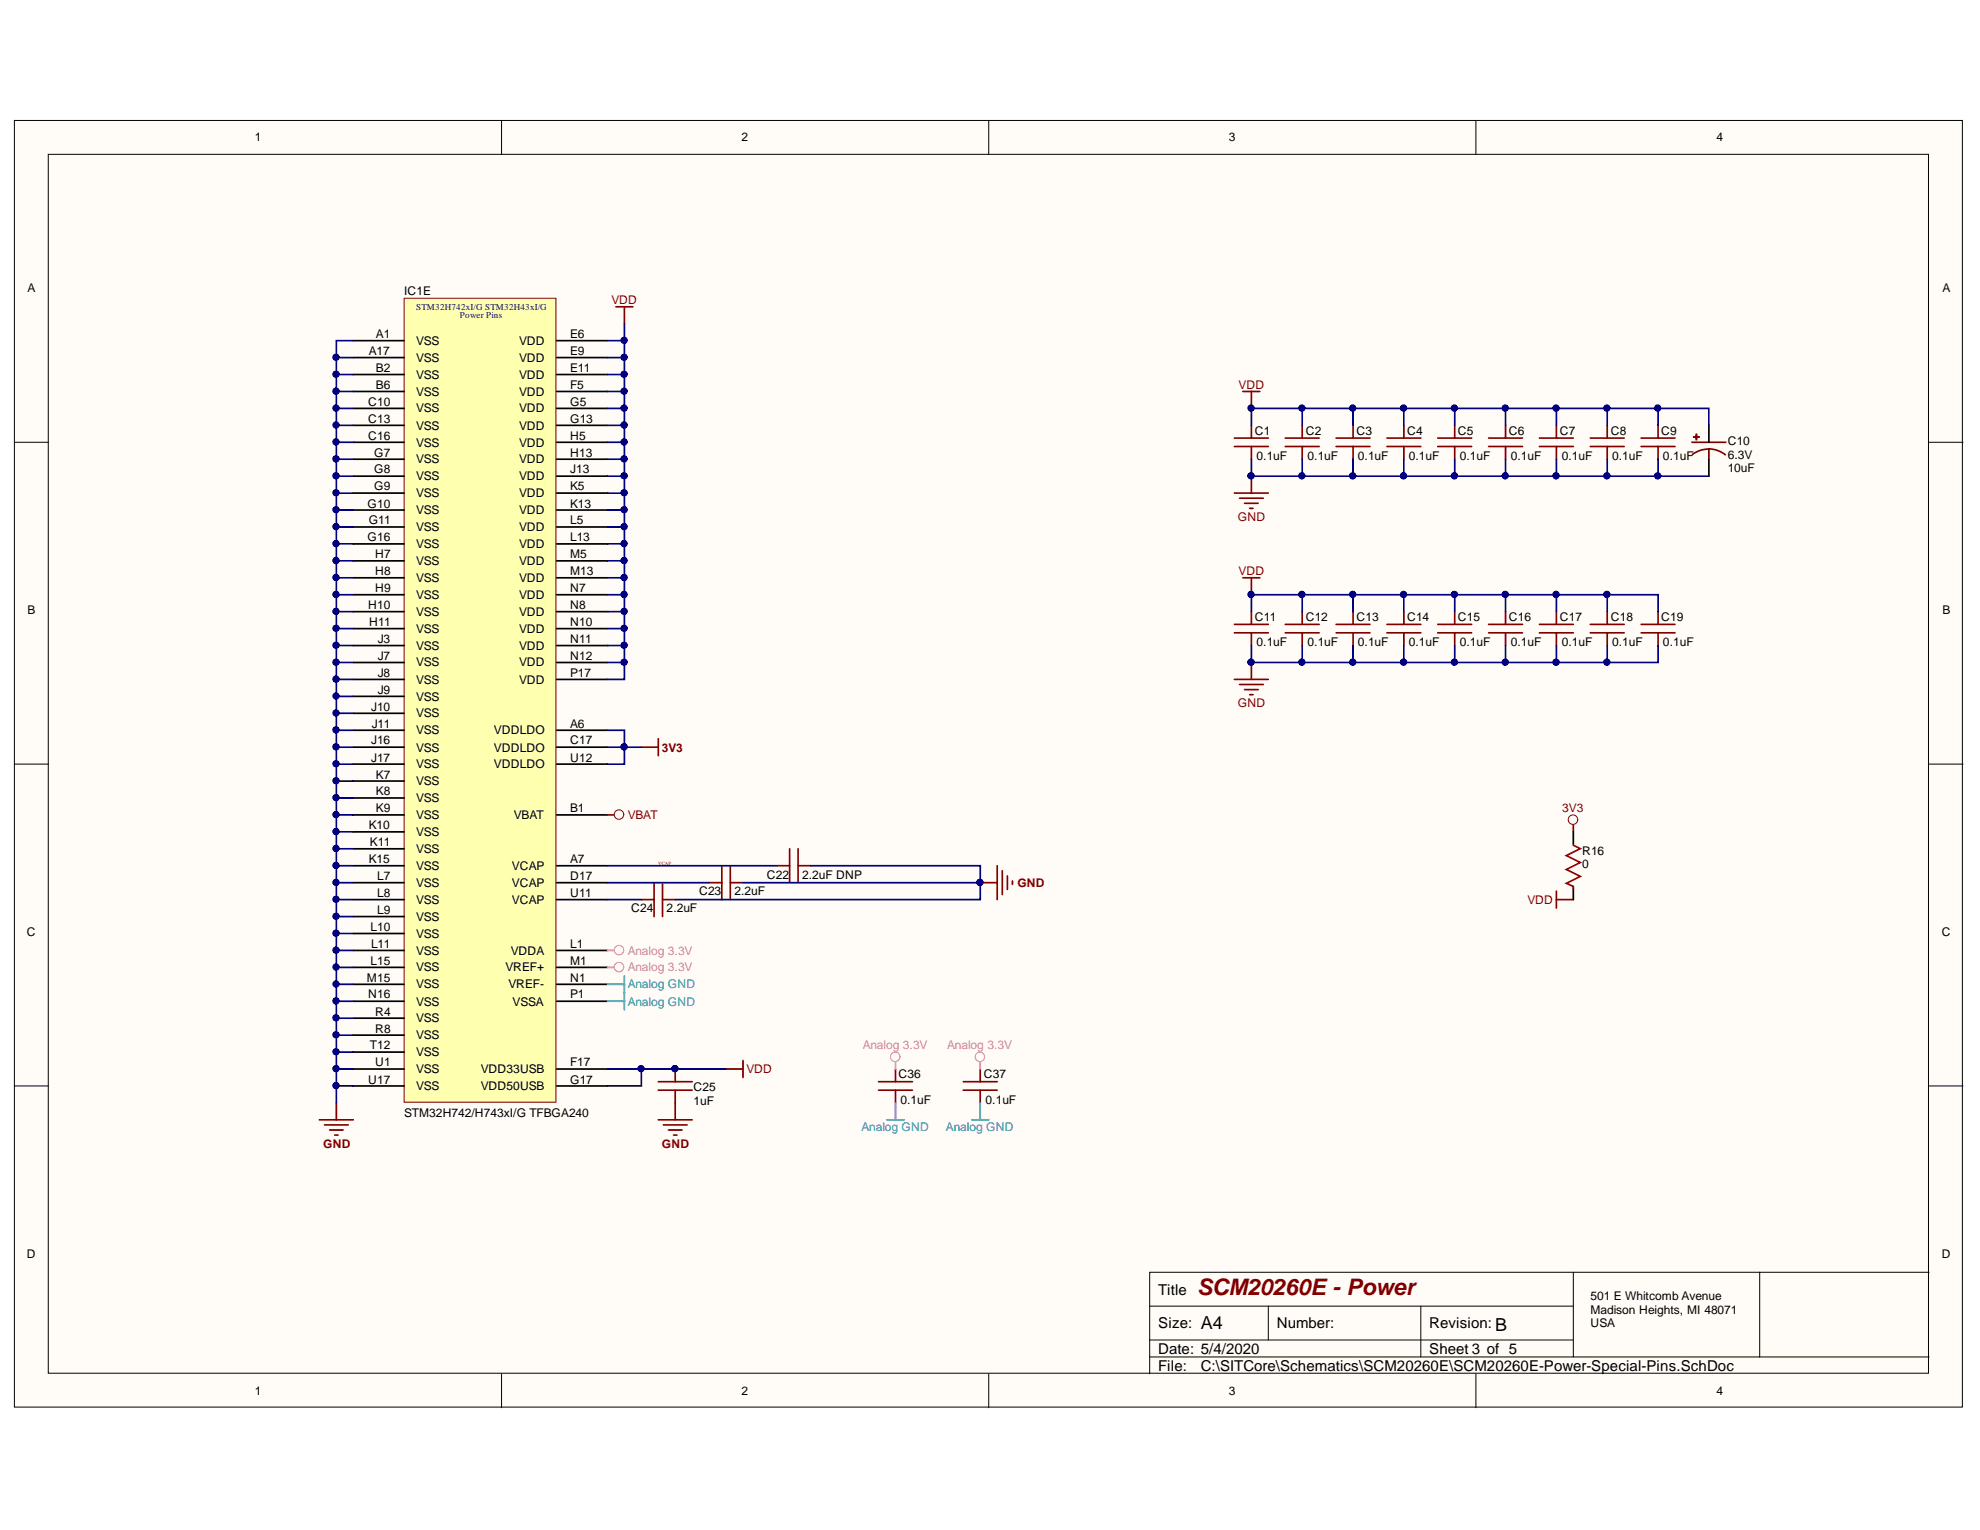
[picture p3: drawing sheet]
<svg xmlns="http://www.w3.org/2000/svg" width="279mm" height="216mm" viewBox="0 0 279 216" stroke-linecap="round" stroke-linejoin="round" font-family="sans-serif">
<g fill="#fffcf8" stroke="#000" stroke-width=".14">
<path d="M2 17h274.9v181.6h-274.9z"/>
<path d="M6.8 21.8h265.3v172h-265.3z"/>
</g>
<g fill="none" stroke="#000" stroke-width=".14">
<path d="M70.8 17v4.8M139.5 17v4.8M208.3 17v4.8M2 62.4h4.8M272.2 62.4h4.8M2 107.8h4.8M272.2 107.8h4.8M2 153.2h4.8M272.2 153.2h4.8M222 179.5v12M248.3 179.5h-86.1v14.4M272.2 179.5h-23.9v12"/>
<path d="M70.8 193.9v4.8M139.5 193.9v4.8M162.2 184.3h59.8M162.2 191.5h110M162.2 189.1h59.8M179 184.3v4.8M200.5 184.3v7.2M208.3 193.9v4.8"/>
</g>
<path d="M57 42.1h21.5v113.4h-21.5z" fill="#ffffb0" stroke="#800000" stroke-width=".14"/>
<g fill="none" stroke="#000" stroke-width=".24">
<path d="M49.9 48.1h7.1M49.9 50.5h7.1M49.9 52.9h7.1M49.9 55.2h7.1M49.9 57.6h7.1M78.5 48.1h7.2M78.5 50.5h7.2M78.5 52.9h7.2M78.5 55.2h7.2M78.5 57.6h7.2M49.9 60h7.1M49.9 62.4h7.1"/>
<path d="M49.9 64.8h7.1M49.9 67.2h7.1M49.9 69.6h7.1M49.9 72h7.1M49.9 74.4h7.1M49.9 76.8h7.1M49.9 79.1h7.1M78.5 60h7.2M78.5 62.4h7.2M78.5 64.8h7.2M78.5 67.2h7.2M78.5 69.6h7.2"/>
<path d="M78.5 72h7.2M78.5 74.4h7.2M78.5 76.8h7.2M78.5 79.1h7.2M241.1 60v2.4M241.1 64.8v2.4M49.9 81.5h7.1M49.9 83.9h7.1M49.9 86.3h7.1M49.9 88.7h7.1M49.9 91.1h7.1M49.9 93.5h7.1"/>
<path d="M49.9 95.9h7.1M49.9 98.3h7.1M78.5 81.5h7.2M78.5 83.9h7.2M78.5 86.3h7.2M78.5 88.7h7.2M78.5 91.1h7.2M78.5 93.5h7.2M78.5 95.9h7.2M49.9 103h7.1M49.9 115h7.1M49.9 105.4h7.1"/>
<path d="M49.9 100.7h7.1M49.9 107.8h7.1M49.9 110.2h7.1M49.9 112.6h7.1M49.9 117.4h7.1M49.9 119.8h7.1M78.5 103h7.2M78.5 115h7.2M78.5 105.4h7.2M78.5 107.8h7.2M222 117.4v1.8M49.9 122.2h7.1"/>
<path d="M49.9 124.6h7.1M49.9 134.1h7.1M49.9 126.9h7.1M49.9 129.3h7.1M49.9 131.7h7.1M49.9 136.5h7.1M49.9 138.9h7.1M78.5 122.2h7.2M78.5 124.6h7.2M78.5 134.1h7.2M78.5 126.9h7.2M78.5 136.5h7.2"/>
<path d="M78.5 138.9h7.2M222 125.2v1.7M49.9 150.8h7.1M49.9 153.2h7.1M49.9 141.3h7.1M49.9 143.7h7.1M49.9 146.1h7.1M49.9 148.5h7.1M78.5 150.8h7.2M78.5 153.2h7.2M78.5 141.3h7.2"/>
</g>
<g fill="none" stroke="#800000" stroke-width=".14">
<circle cx="87.3" cy="114.9" r=".67"/>
<circle cx="222" cy="115.7" r=".67"/>
</g>
<g fill="none" stroke="#800000" stroke-width=".24">
<path d="M86.9 43.3h2.4M88.1 43.3v2.4M175.4 55.2h2.4M176.6 55.2v2.4M174.2 69.6h4.8M174.2 63h4.8M174.2 61.8h4.8M174.9 70.3h3.4M175.6 71h1.9M176.3 71.7h.5M176.6 60v1.8M176.6 63v1.8"/>
<path d="M176.6 67.2v2.4M181.4 63h4.7M181.4 61.8h4.7M183.8 60v1.8M183.8 63v1.8M188.5 63h4.8M188.5 61.8h4.8M190.9 60v1.8M190.9 63v1.8M195.7 63h4.8M195.7 61.8h4.8M198.1 60v1.8"/>
<path d="M198.1 63v1.8M202.9 63h4.8M202.9 61.8h4.8M205.3 60v1.8M205.3 63v1.8M210.1 63h4.7M210.1 61.8h4.7M212.4 60v1.8M212.4 63v1.8M217.2 63h4.8M217.2 61.8h4.8M219.6 60v1.8"/>
<path d="M219.6 63v1.8M224.4 63h4.8M224.4 61.8h4.8M226.8 60v1.8M226.8 63v1.8M231.6 63h4.8M231.6 61.8h4.8M234 60v1.8M234 63v1.8M238.8 62.4h4.7M241.1 63.3a3.8 3.8 0 0 1 2.4 .9M241.1 63.4a3.8 3.8 0 0 0-2.3 .7"/>
<path d="M241.1 63.4v1.4M174.2 89.3h4.8M174.2 88.1h4.8M174.2 95.9h4.8M174.9 96.6h3.4M175.4 81.5h2.4M175.6 97.3h1.9M176.3 98h.5M176.6 81.5v2.4M176.6 86.3v1.8M176.6 89.3v1.8M176.6 93.5v2.4"/>
<path d="M181.4 89.3h4.7M181.4 88.1h4.7M183.8 86.3v1.8M183.8 89.3v1.8M188.5 89.3h4.8M188.5 88.1h4.8M190.9 86.3v1.8M190.9 89.3v1.8M195.7 89.3h4.8M195.7 88.1h4.8M198.1 86.3v1.8M198.1 89.3v1.8"/>
<path d="M202.9 89.3h4.8M202.9 88.1h4.8M205.3 86.3v1.8M205.3 89.3v1.8M210.1 89.3h4.7M210.1 88.1h4.7M212.4 86.3v1.8M212.4 89.3v1.8M217.2 89.3h4.8M217.2 88.1h4.8M219.6 86.3v1.8M219.6 89.3v1.8"/>
<path d="M224.4 89.3h4.8M224.4 88.1h4.8M226.8 86.3v1.8M226.8 89.3v1.8M231.6 89.3h4.8M231.6 88.1h4.8M234 86.3v1.8M234 89.3v1.8M85.7 115h1M90.5 105.4h2.4M92.9 104.2v2.4M111.4 119.8v4.8"/>
<path d="M112.6 119.8v4.8M222 116.4v1M90.5 126.9h1.8M92.3 124.6v4.7M93.5 126.9h1.8M93.5 124.6v4.7M100.1 124.6h1.8M101.9 122.2v4.7M103.1 124.6h1.7M103.1 122.2v4.7M109.6 122.2h1.8M112.6 122.2h1.8"/>
<path d="M138.3 124.6h2.4M140.7 122.2v4.7M141.4 122.9v3.3M142.1 123.6v1.9M142.9 124.3v.5M219.6 125.8v2.3M219.6 126.9h2.4M45.1 158h4.8M45.8 158.7h3.3M46.5 159.5h1.9M47.5 155.6v2.4M92.9 158h4.8"/>
<path d="M92.9 153.8h4.8M92.9 152.6h4.8M93.6 158.7h3.4M94.3 159.5h1.9M95.3 150.8v1.8M95.3 153.8v4.2M102.5 150.8h2.3M104.8 149.7v2.3M124 153.8h4.8M124 152.6h4.8M126.4 150.8v1.8M126.4 153.8v1.8"/>
<path d="M135.9 153.8h4.8M135.9 152.6h4.8M138.3 150.8v1.8M138.3 153.8v1.8M47.2 160.2h.5M95 160.2h.5"/>
</g>
<path d="M85.7 138.9h2.4M88.1 137.7v4.8M85.7 141.3h2.4M125.2 158h2.4M126.4 155.6v2.4M137.1 158h2.4M138.3 155.6v2.4" fill="none" stroke="#009cca" stroke-width=".24"/>
<g fill="none" stroke="#e85dac" stroke-width=".14">
<circle cx="87.3" cy="136.5" r=".67"/>
<circle cx="87.3" cy="134.1" r=".67"/>
<circle cx="126.3" cy="149.1" r=".67"/>
<circle cx="138.3" cy="149.1" r=".67"/>
</g>
<path d="M85.7 134.1h1M85.7 136.5h1M126.4 149.9v.9M138.3 149.9v.9" fill="none" stroke="#e85dac" stroke-width=".24"/>
<g fill="#000080" stroke="#000080" stroke-width=".14">
<circle cx="138.3" cy="124.5" r=".43"/>
<circle cx="176.5" cy="57.6" r=".43"/>
<circle cx="176.5" cy="67.1" r=".43"/>
<circle cx="176.5" cy="83.9" r=".43"/>
<circle cx="176.5" cy="93.4" r=".43"/>
<circle cx="95.2" cy="150.8" r=".43"/>
<circle cx="226.7" cy="57.6" r=".43"/>
<circle cx="47.4" cy="153.2" r=".43"/>
<circle cx="47.4" cy="150.8" r=".43"/>
<circle cx="47.4" cy="148.4" r=".43"/>
<circle cx="47.4" cy="146" r=".43"/>
<circle cx="47.4" cy="143.6" r=".43"/>
<circle cx="47.4" cy="141.2" r=".43"/>
<circle cx="47.4" cy="138.8" r=".43"/>
<circle cx="47.4" cy="136.5" r=".43"/>
<circle cx="47.4" cy="134.1" r=".43"/>
<circle cx="47.4" cy="131.7" r=".43"/>
<circle cx="47.4" cy="129.3" r=".43"/>
<circle cx="47.4" cy="126.9" r=".43"/>
<circle cx="47.4" cy="124.5" r=".43"/>
<circle cx="47.4" cy="122.1" r=".43"/>
<circle cx="47.4" cy="119.7" r=".43"/>
<circle cx="47.4" cy="117.3" r=".43"/>
<circle cx="47.4" cy="114.9" r=".43"/>
<circle cx="47.4" cy="112.6" r=".43"/>
<circle cx="47.4" cy="110.2" r=".43"/>
<circle cx="47.4" cy="107.8" r=".43"/>
<circle cx="47.4" cy="105.4" r=".43"/>
<circle cx="47.4" cy="103" r=".43"/>
<circle cx="47.4" cy="100.6" r=".43"/>
<circle cx="47.4" cy="98.2" r=".43"/>
<circle cx="47.4" cy="95.8" r=".43"/>
<circle cx="47.4" cy="93.4" r=".43"/>
<circle cx="47.4" cy="91" r=".43"/>
<circle cx="47.4" cy="88.7" r=".43"/>
<circle cx="47.4" cy="86.3" r=".43"/>
<circle cx="47.4" cy="83.9" r=".43"/>
<circle cx="47.4" cy="81.5" r=".43"/>
<circle cx="47.4" cy="79.1" r=".43"/>
<circle cx="47.4" cy="76.7" r=".43"/>
<circle cx="47.4" cy="74.3" r=".43"/>
<circle cx="47.4" cy="71.9" r=".43"/>
<circle cx="47.4" cy="69.5" r=".43"/>
<circle cx="47.4" cy="67.1" r=".43"/>
<circle cx="47.4" cy="64.8" r=".43"/>
<circle cx="47.4" cy="62.4" r=".43"/>
<circle cx="47.4" cy="60" r=".43"/>
<circle cx="47.4" cy="57.6" r=".43"/>
<circle cx="47.4" cy="55.2" r=".43"/>
<circle cx="47.4" cy="52.8" r=".43"/>
<circle cx="47.4" cy="50.4" r=".43"/>
<circle cx="90.5" cy="150.8" r=".43"/>
<circle cx="88.1" cy="105.4" r=".43"/>
<circle cx="88.1" cy="48" r=".43"/>
<circle cx="88.1" cy="50.4" r=".43"/>
<circle cx="88.1" cy="52.8" r=".43"/>
<circle cx="88.1" cy="55.2" r=".43"/>
<circle cx="88.1" cy="57.6" r=".43"/>
<circle cx="88.1" cy="60" r=".43"/>
<circle cx="88.1" cy="62.4" r=".43"/>
<circle cx="88.1" cy="64.8" r=".43"/>
<circle cx="88.1" cy="67.1" r=".43"/>
<circle cx="88.1" cy="69.5" r=".43"/>
<circle cx="88.1" cy="71.9" r=".43"/>
<circle cx="88.1" cy="74.3" r=".43"/>
<circle cx="88.1" cy="76.7" r=".43"/>
<circle cx="88.1" cy="79.1" r=".43"/>
<circle cx="88.1" cy="81.5" r=".43"/>
<circle cx="88.1" cy="83.9" r=".43"/>
<circle cx="88.1" cy="86.3" r=".43"/>
<circle cx="88.1" cy="88.7" r=".43"/>
<circle cx="88.1" cy="91" r=".43"/>
<circle cx="88.1" cy="93.4" r=".43"/>
<circle cx="226.7" cy="93.4" r=".43"/>
<circle cx="219.6" cy="93.4" r=".43"/>
<circle cx="212.4" cy="93.4" r=".43"/>
<circle cx="205.2" cy="93.4" r=".43"/>
<circle cx="198.1" cy="93.4" r=".43"/>
<circle cx="190.9" cy="93.4" r=".43"/>
<circle cx="183.7" cy="93.4" r=".43"/>
<circle cx="183.7" cy="83.9" r=".43"/>
<circle cx="190.9" cy="83.9" r=".43"/>
<circle cx="198.1" cy="83.9" r=".43"/>
<circle cx="205.2" cy="83.9" r=".43"/>
<circle cx="212.4" cy="83.9" r=".43"/>
<circle cx="219.6" cy="83.9" r=".43"/>
<circle cx="226.7" cy="83.9" r=".43"/>
<circle cx="233.9" cy="67.1" r=".43"/>
<circle cx="226.7" cy="67.1" r=".43"/>
<circle cx="219.6" cy="67.1" r=".43"/>
<circle cx="212.4" cy="67.1" r=".43"/>
<circle cx="205.2" cy="67.1" r=".43"/>
<circle cx="198.1" cy="67.1" r=".43"/>
<circle cx="190.9" cy="67.1" r=".43"/>
<circle cx="183.7" cy="67.1" r=".43"/>
<circle cx="183.7" cy="57.6" r=".43"/>
<circle cx="190.9" cy="57.6" r=".43"/>
<circle cx="198.1" cy="57.6" r=".43"/>
<circle cx="205.2" cy="57.6" r=".43"/>
<circle cx="212.4" cy="57.6" r=".43"/>
<circle cx="219.6" cy="57.6" r=".43"/>
<circle cx="233.9" cy="57.6" r=".43"/>
</g>
<path d="M222 119.3l1 .5-2 .9 2 1-2 1 2 1-2 1 1 .4v.3" fill="none" stroke="#980000" stroke-width=".24"/>
<g fill="none" stroke="#000080" stroke-width=".24">
<path d="M47.5 57.6h2.4M47.5 55.2h2.4M47.5 52.9h2.4M47.5 50.5h2.4M49.9 48.1h-2.4v107.5M85.7 57.6h2.4M85.7 55.2h2.4M85.7 52.9h2.4M85.7 50.5h2.4M85.7 48.1h2.4M88.1 45.7v50.2h-2.4M183.8 57.6v2.4"/>
<path d="M190.9 57.6v2.4M198.1 57.6v2.4M205.3 57.6v2.4M212.4 57.6v2.4M219.6 57.6v2.4M226.8 57.6v2.4M234 57.6h7.1v2.4M47.5 79.1h2.4M47.5 76.8h2.4M47.5 74.4h2.4M47.5 72h2.4M47.5 69.6h2.4"/>
<path d="M47.5 67.2h2.4M47.5 64.8h2.4M47.5 62.4h2.4M47.5 60h2.4M85.7 79.1h2.4M85.7 76.8h2.4M85.7 74.4h2.4M85.7 72h2.4M85.7 69.6h2.4M85.7 67.2h2.4M85.7 64.8h2.4M85.7 62.4h2.4"/>
<path d="M85.7 60h2.4M176.6 64.8v2.4h57.4v-2.4M176.6 60v-2.4h57.4v2.4M183.8 64.8v2.4M190.9 64.8v2.4M198.1 64.8v2.4M205.3 64.8v2.4M212.4 64.8v2.4M219.6 64.8v2.4M226.8 64.8v2.4M234 67.2h7.1M47.5 98.3h2.4"/>
<path d="M47.5 95.9h2.4M47.5 93.5h2.4M47.5 91.1h2.4M47.5 88.7h2.4M47.5 86.3h2.4M47.5 83.9h2.4M47.5 81.5h2.4M85.7 93.5h2.4M85.7 91.1h2.4M85.7 88.7h2.4M85.7 86.3h2.4M85.7 83.9h2.4"/>
<path d="M85.7 81.5h2.4M176.6 91.1v2.4h57.4v-2.4M176.6 86.3v-2.4h57.4v2.4M183.8 83.9v2.4M183.8 91.1v2.4M190.9 83.9v2.4M190.9 91.1v2.4M198.1 83.9v2.4M198.1 91.1v2.4M205.3 83.9v2.4M205.3 91.1v2.4M212.4 83.9v2.4"/>
<path d="M212.4 91.1v2.4M219.6 83.9v2.4M219.6 91.1v2.4M226.8 83.9v2.4M226.8 91.1v2.4M47.5 119.8h2.4M47.5 117.4h2.4M47.5 115h2.4M47.5 112.6h2.4M47.5 110.2h2.4M47.5 107.8h2.4M47.5 105.4h2.4"/>
<path d="M47.5 103h2.4M47.5 100.7h2.4M85.7 103h2.4v4.8h-2.4M85.7 105.4h4.8M47.5 138.9h2.4M47.5 136.5h2.4M47.5 134.1h2.4M47.5 131.7h2.4M47.5 129.3h2.4M47.5 126.9h2.4M47.5 124.6h2.4M47.5 122.2h2.4"/>
<path d="M85.7 126.9h4.8M85.7 124.6h14.4M85.7 122.2h23.9M104.8 124.6h33.5v2.3h-43M114.4 122.2h23.9v2.4M47.5 153.2h2.4M47.5 150.8h2.4M47.5 148.5h2.4M47.5 146.1h2.4M47.5 143.7h2.4M47.5 141.3h2.4M85.7 150.8h16.8"/>
<path d="M90.5 150.8v2.4h-4.8"/>
</g>
<g fill="#800000" stroke="#800000" stroke-width=".24">
<path d="M239 61.6l.8 .1z"/>
<path d="M239.4 61.3v.7z"/>
</g>
<text font-size="3.2" fill="#800000" x="168.9" y="182.7">SCM20260E - Power</text>
<g font-size="2.5">
<text x="169.4" y="187.6">A4</text>
<text x="211" y="187.8">B</text>
</g>
<g font-size="2.1">
<text x="163.4" y="182.7">Title</text>
<text x="163.4" y="187.4">Size:</text>
<text x="163.4" y="191">Date: 5/4/2020</text>
<text x="180.2" y="187.4">Number:</text>
<text x="201.7" y="187.4">Revision:</text>
<text x="201.7" y="191">Sheet 3 of 5</text>
<text x="163.4" y="193.4">File:</text>
<text x="169.4" y="193.4">C:\SITCore\Schematics\SCM20260E\SCM20260E-Power-Special-Pins.SchDoc</text>
</g>
<g font-size="1.7">
<text x="36" y="20">1</text>
<text x="104.6" y="20">2</text>
<text x="173.4" y="20">3</text>
<text x="242.2" y="20">4</text>
<text x="3.9" y="41.3">A</text>
<text x="57" y="41.7">IC1E</text>
<text x="274.1" y="41.3">A</text>
<text x="53" y="47.7">A1</text>
<text x="80.4" y="47.7">E6</text>
<text x="52" y="50.1">A17</text>
<text x="53" y="52.5">B2</text>
<text x="58.7" y="48.6">VSS</text>
<text x="58.7" y="51.1">VSS</text>
<text x="58.7" y="53.5">VSS</text>
<text x="73.3" y="48.6">VDD</text>
<text x="73.3" y="51.1">VDD</text>
<text x="73.3" y="53.5">VDD</text>
<text x="80.4" y="50.1">E9</text>
<text x="80.4" y="52.5">E11</text>
<text x="51.9" y="57.3">C10</text>
<text x="51.9" y="59.6">C13</text>
<text x="53" y="54.9">B6</text>
<text x="58.7" y="55.8">VSS</text>
<text x="58.7" y="58.2">VSS</text>
<text x="73.3" y="55.8">VDD</text>
<text x="73.3" y="58.2">VDD</text>
<text x="80.4" y="54.9">F5</text>
<text x="80.4" y="57.3">G5</text>
<text x="80.4" y="59.6">G13</text>
<text x="51.9" y="62.1">C16</text>
<text x="52.8" y="64.4">G7</text>
<text x="58.7" y="60.6">VSS</text>
<text x="58.7" y="63">VSS</text>
<text x="58.7" y="65.4">VSS</text>
<text x="73.3" y="60.6">VDD</text>
<text x="73.3" y="63">VDD</text>
<text x="73.3" y="65.4">VDD</text>
<text x="80.4" y="62.1">H5</text>
<text x="80.4" y="64.4">H13</text>
<text x="177.1" y="61.3">C1</text>
<text x="177.3" y="65">0.1uF</text>
<text x="184.2" y="61.3">C2</text>
<text x="184.5" y="65">0.1uF</text>
<text x="191.4" y="61.3">C3</text>
<text x="191.6" y="65">0.1uF</text>
<text x="198.5" y="61.3">C4</text>
<text x="198.8" y="65">0.1uF</text>
<text x="205.7" y="61.3">C5</text>
<text x="206" y="65">0.1uF</text>
<text x="212.9" y="61.3">C6</text>
<text x="213.2" y="65">0.1uF</text>
<text x="220.1" y="61.3">C7</text>
<text x="220.4" y="65">0.1uF</text>
<text x="227.3" y="61.3">C8</text>
<text x="227.5" y="65">0.1uF</text>
<text x="234.4" y="61.3">C9</text>
<text x="234.7" y="65">0.1uF</text>
<text x="243.8" y="64.8">6.3V</text>
<text x="243.8" y="62.8">C10</text>
<text x="51.9" y="71.6">G10</text>
<text x="52.8" y="66.8">G8</text>
<text x="52.8" y="69.2">G9</text>
<text x="58.7" y="67.7">VSS</text>
<text x="58.7" y="70.2">VSS</text>
<text x="73.3" y="67.7">VDD</text>
<text x="73.3" y="70.2">VDD</text>
<text x="80.4" y="66.8">J13</text>
<text x="80.4" y="69.2">K5</text>
<text x="80.4" y="71.6">K13</text>
<text x="243.8" y="66.6">10uF</text>
<text x="51.9" y="76.4">G16</text>
<text x="52" y="74">G11</text>
<text x="58.7" y="72.6">VSS</text>
<text x="58.7" y="74.9">VSS</text>
<text x="58.7" y="77.4">VSS</text>
<text x="73.3" y="72.6">VDD</text>
<text x="73.3" y="74.9">VDD</text>
<text x="73.3" y="77.4">VDD</text>
<text x="80.4" y="74">L5</text>
<text x="80.4" y="76.4">L13</text>
<text x="53" y="78.7">H7</text>
<text x="53" y="81.2">H8</text>
<text x="53" y="83.6">H9</text>
<text x="58.7" y="79.8">VSS</text>
<text x="58.7" y="82.1">VSS</text>
<text x="73.3" y="79.8">VDD</text>
<text x="73.3" y="82.1">VDD</text>
<text x="80.4" y="78.7">M5</text>
<text x="80.4" y="83.6">N7</text>
<text x="80.4" y="81.2">M13</text>
<text x="3.9" y="86.7">B</text>
<text x="51.9" y="85.9">H10</text>
<text x="52.1" y="88.4">H11</text>
<text x="58.7" y="84.5">VSS</text>
<text x="58.7" y="86.9">VSS</text>
<text x="58.7" y="89.3">VSS</text>
<text x="73.3" y="84.5">VDD</text>
<text x="73.3" y="86.9">VDD</text>
<text x="73.3" y="89.3">VDD</text>
<text x="80.4" y="85.9">N8</text>
<text x="80.4" y="88.4">N10</text>
<text x="177.1" y="87.6">C11</text>
<text x="184.2" y="87.6">C12</text>
<text x="191.4" y="87.6">C13</text>
<text x="198.5" y="87.6">C14</text>
<text x="205.7" y="87.6">C15</text>
<text x="212.9" y="87.6">C16</text>
<text x="220.1" y="87.6">C17</text>
<text x="227.3" y="87.6">C18</text>
<text x="234.4" y="87.6">C19</text>
<text x="274.1" y="86.7">B</text>
<text x="53.3" y="90.7">J3</text>
<text x="53.3" y="93.1">J7</text>
<text x="53.3" y="95.5">J8</text>
<text x="58.7" y="91.7">VSS</text>
<text x="58.7" y="94">VSS</text>
<text x="73.3" y="91.7">VDD</text>
<text x="73.3" y="94">VDD</text>
<text x="80.4" y="90.7">N11</text>
<text x="80.4" y="93.1">N12</text>
<text x="80.4" y="95.5">P17</text>
<text x="177.3" y="91.2">0.1uF</text>
<text x="184.5" y="91.2">0.1uF</text>
<text x="191.6" y="91.2">0.1uF</text>
<text x="198.8" y="91.2">0.1uF</text>
<text x="206" y="91.2">0.1uF</text>
<text x="213.2" y="91.2">0.1uF</text>
<text x="220.4" y="91.2">0.1uF</text>
<text x="227.5" y="91.2">0.1uF</text>
<text x="234.7" y="91.2">0.1uF</text>
<text x="52.4" y="100.3">J10</text>
<text x="53.3" y="97.9">J9</text>
<text x="58.7" y="96.5">VSS</text>
<text x="58.7" y="98.9">VSS</text>
<text x="58.7" y="101.2">VSS</text>
<text x="73.3" y="96.5">VDD</text>
<text x="52.4" y="105">J16</text>
<text x="52.4" y="107.5">J17</text>
<text x="52.4" y="102.7">J11</text>
<text x="58.7" y="103.6">VSS</text>
<text x="58.7" y="106.1">VSS</text>
<text x="69.7" y="103.6">VDDLDO</text>
<text x="69.7" y="106.1">VDDLDO</text>
<text x="80.4" y="102.7">A6</text>
<text x="80.4" y="105">C17</text>
<text x="80.4" y="107.5">U12</text>
<text x="53" y="109.9">K7</text>
<text x="53" y="112.2">K8</text>
<text x="58.7" y="108.4">VSS</text>
<text x="58.7" y="110.8">VSS</text>
<text x="58.7" y="113.2">VSS</text>
<text x="69.7" y="108.4">VDDLDO</text>
<text x="52" y="117">K10</text>
<text x="52.2" y="119.4">K11</text>
<text x="53" y="114.6">K9</text>
<text x="58.7" y="115.6">VSS</text>
<text x="58.7" y="118">VSS</text>
<text x="72.5" y="115.6">VBAT</text>
<text x="80.4" y="114.6">B1</text>
<text x="52" y="121.8">K15</text>
<text x="53.2" y="124.2">L7</text>
<text x="58.7" y="120.3">VSS</text>
<text x="58.7" y="122.8">VSS</text>
<text x="58.7" y="125.2">VSS</text>
<text x="72.2" y="122.8">VCAP</text>
<text x="72.2" y="125.2">VCAP</text>
<text x="80.4" y="121.8">A7</text>
<text x="80.4" y="124.2">D17</text>
<text x="108.2" y="124">C22</text>
<text x="113.2" y="124">2.2uF DNP</text>
<text x="223.2" y="122.5">0</text>
<text x="223.2" y="120.6">R16</text>
<text x="52.3" y="131.3">L10</text>
<text x="53.2" y="126.6">L8</text>
<text x="53.2" y="129">L9</text>
<text x="58.7" y="127.5">VSS</text>
<text x="58.7" y="129.9">VSS</text>
<text x="72.2" y="127.5">VCAP</text>
<text x="80.4" y="126.6">U11</text>
<text x="89.1" y="128.7">C24</text>
<text x="94.1" y="128.7">2.2uF</text>
<text x="98.6" y="126.3">C23</text>
<text x="103.6" y="126.3">2.2uF</text>
<text x="3.8" y="132.1">C</text>
<text x="52.3" y="136.2">L15</text>
<text x="52.4" y="133.8">L11</text>
<text x="58.7" y="132.4">VSS</text>
<text x="58.7" y="134.7">VSS</text>
<text x="58.7" y="137.1">VSS</text>
<text x="71.3" y="137.1">VREF+</text>
<text x="72.1" y="134.7">VDDA</text>
<text x="80.4" y="133.8">L1</text>
<text x="80.4" y="136.2">M1</text>
<text x="274" y="132.1">C</text>
<text x="51.8" y="138.5">M15</text>
<text x="51.9" y="140.9">N16</text>
<text x="53" y="143.3">R4</text>
<text x="58.7" y="139.5">VSS</text>
<text x="58.7" y="141.9">VSS</text>
<text x="71.7" y="139.5">VREF-</text>
<text x="72.3" y="141.9">VSSA</text>
<text x="80.4" y="138.5">N1</text>
<text x="80.4" y="140.9">P1</text>
<text x="52.2" y="148.1">T12</text>
<text x="53" y="145.7">R8</text>
<text x="58.7" y="144.3">VSS</text>
<text x="58.7" y="146.6">VSS</text>
<text x="58.7" y="149">VSS</text>
<text x="51.9" y="152.9">U17</text>
<text x="53" y="150.4">U1</text>
<text x="58.7" y="151.5">VSS</text>
<text x="58.7" y="153.8">VSS</text>
<text x="67.8" y="151.5">VDD33USB</text>
<text x="67.8" y="153.8">VDD50USB</text>
<text x="80.4" y="150.4">F17</text>
<text x="80.4" y="152.9">G17</text>
<text x="97.9" y="155.9">1uF</text>
<text x="97.9" y="153.9">C25</text>
<text x="126.8" y="152.1">C36</text>
<text x="127.1" y="155.8">0.1uF</text>
<text x="138.8" y="152.1">C37</text>
<text x="139.1" y="155.8">0.1uF</text>
<text x="57" y="157.6">STM32H742/H743xI/G TFBGA240</text>
<text x="3.8" y="177.5">D</text>
<text x="274" y="177.5">D</text>
<text x="224.4" y="183.4">501 E Whitcomb Avenue</text>
<text x="224.4" y="185.4">Madison Heights, MI 48071</text>
<text x="224.4" y="187.3">USA</text>
<text x="36" y="196.9">1</text>
<text x="104.6" y="196.9">2</text>
<text x="173.4" y="196.9">3</text>
<text x="242.2" y="196.9">4</text>
</g>
<g font-size="1.7" fill="#800000">
<text x="86.3" y="43">VDD</text>
<text x="174.8" y="54.9">VDD</text>
<text x="174.7" y="73.5">GND</text>
<text x="174.8" y="81.2">VDD</text>
<text x="174.7" y="99.8">GND</text>
<text x="93.4" y="106.1">3V3</text>
<text x="88.6" y="115.6">VBAT</text>
<text x="220.5" y="114.6">3V3</text>
<text x="143.6" y="125.2">GND</text>
<text x="215.5" y="127.5">VDD</text>
<text x="105.3" y="151.5">VDD</text>
<text x="45.6" y="162">GND</text>
<text x="93.4" y="162">GND</text>
</g>
<g font-size="1.7" fill="#e85dac">
<text x="88.6" y="134.7">Analog 3.3V</text>
<text x="88.6" y="137.1">Analog 3.3V</text>
<text x="121.7" y="148.1">Analog 3.3V</text>
<text x="133.7" y="148.1">Analog 3.3V</text>
</g>
<g font-size="1.7" fill="#009cca">
<text x="88.6" y="141.9">Analog GND</text>
<text x="88.6" y="139.5">Analog GND</text>
<text x="121.6" y="159.6">Analog GND</text>
<text x="133.5" y="159.6">Analog GND</text>
</g>
<g font-size="1.3" fill="#000080">
<text x="58.7" y="43.7">STM32H742xI/G STM32H43xI/G</text>
<text x="64.9" y="44.9">Power Pins</text>
</g>
<text font-size=".7" fill="#800000" x="92.9" y="122">VCAP</text>
</svg>
